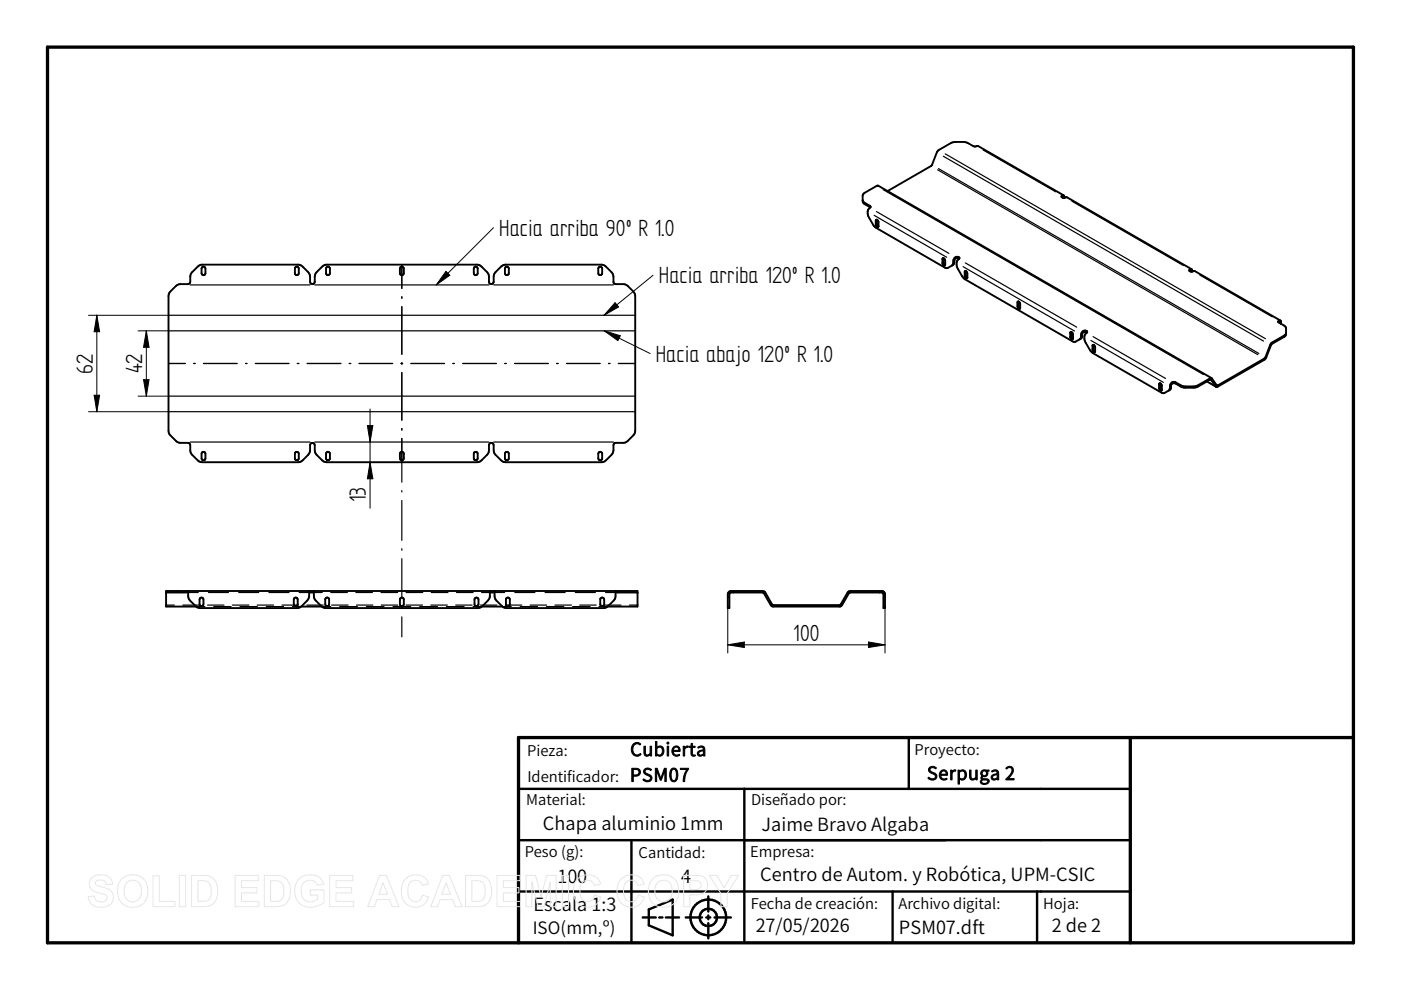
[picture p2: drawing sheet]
<svg xmlns="http://www.w3.org/2000/svg" width="297mm" height="210mm" viewBox="0 0 297 210" stroke-linecap="round" stroke-linejoin="round" font-family="sans-serif">
<path d="M10.1 10h276.9v189.9h-276.9zM239.6 156.4v43.5M287 156.4h-177.1v43.5" fill="none" stroke="#000" stroke-width=".7"/>
<g fill="none" stroke="#000" stroke-width=".51">
<path d="M192.7 156.4v10.9M109.9 167.3h129.7M109.9 178.1h129.7M133.9 178.1v21.8M157.8 167.3v32.6M109.9 189h129.7M136.3 194.5h2.7M137.6 192.8l5-2.1v7.6l-5-2.1zM139.8 194.5h.7M141.2 194.5h2.8M145.4 194.5h3.4M149.7 194.5h.9"/>
<path d="M150.2 190.1v3.2M150.2 194.1v.8M150.2 195.7v3.3M151.5 194.5h3.5M189.2 189v10.9M219.9 189v10.9"/>
<circle cx="150.2" cy="194.5" r="3.8"/>
<circle cx="150.2" cy="194.5" r="1.84"/>
</g>
<g fill="none" stroke="#000" stroke-width=".4">
<path d="M42.9 56.6a.41 .41 0 0 1 .4 0 .41 .41 0 0 1 .3 .3l-.1 1.2-.5 .2-.3-.4v-1zM62.7 56.6a.41 .41 0 0 1 .4 0 .41 .41 0 0 1 .2 .3v1.2l-.5 .2-.3-.4v-1zM69.3 56.6a.42 .42 0 0 1 .4 0 .42 .42 0 0 1 .3 .3l-.1 1.2-.5 .2-.3-.4v-1zM84.9 56.6a.41 .41 0 0 1 .5 0 .41 .41 0 0 1 .2 .3v1.2l-.5 .2-.3-.4v-1zM100.6 56.6a.41 .41 0 0 1 .4 0 .41 .41 0 0 1 .3 .3l-.1 1.2-.4 .2-.3-.4v-1zM107.2 56.6a.42 .42 0 0 1 .4 0 .42 .42 0 0 1 .3 .3l-.1 1.2-.4 .2-.3-.4v-1zM127 56.6a.42 .42 0 0 1 .4 0 .42 .42 0 0 1 .3 .3l-.1 1.2-.4 .2-.4-.4v-1zM182.9 42.4l.2 .4 1.5 1.1a1.59 1.59 0 0 0-.3 2.2l1 1.8 .5 .4 14.5 8.4 .5 .2 1-.6M184.5 44l-1.5-1.1v-1.6l.3-.4 2.6-1.5h.3l70.7 40.8M185.7 46.7h.3l.2 .2v1.2h-.3l-.2-.3zM185.9 46.6v.9l.4 .5M188.2 40.5l9.2-5.3 1.2-2.9 .4-.5 2.9-1.6 2.4-.1a3.3 3.3 0 0 1 2.1 .9h1l18.1 10.4"/>
<path d="M199.9 54.7l.4 .2 .1 .4-.1 1-.5-.4zM200 54.8l.1 1 .3 .4M203.4 54.9a.63 .63 0 0 0-.8-.1 .63 .63 0 0 0-.2 .7 .71 .71 0 0 1-.6 .8M203.4 54.8a.58 .58 0 0 0-.6-.4 .58 .58 0 0 0-.6 .5l-.1 1-.3 .4M203.4 54.8a1.51 1.51 0 0 0-.3 2.2l1 1.8 .5 .4 22.8 13.2 .5 .1 1-.6M204.6 57.5h.3l.2 .3-.1 1.2-.3-.1-.1-.2zM204.8 57.5v1l.3 .4M225.1 41.8l.2-.1 .1 .3M225.5 41.4l.2 .6M225.5 41.4l-.4 .2v.2l.4 .2 .7-.2 26.4 15.3M252.2 57.4l.2-.1 .1 .3M252.6 57.1l.2 .5"/>
<path d="M252.6 57.1l-.4 .1v.2l.4 .2 .7-.1 18.2 10.5M37.3 60.6l.6-.3 2.1-.1 .3-.4a2.2 2.2 0 0 1 .4-2.1l1.5-1.4 .7-.2h20.3l.7 .2 1.5 1.4a2.51 2.51 0 0 1 .4 2.2l.4 .3 .4-.1 .1-.3a2.2 2.2 0 0 1 .4-2.1l1.5-1.4 .7-.2 32.2 .1a5.3 5.3 0 0 1 2 1.8l.2 1.8a.5 .5 0 0 0 .5 .4 .5 .5 0 0 0 .5-.4 2.2 2.2 0 0 1 .3-2.1l1.5-1.4 .7-.2 20.7 .1a5.3 5.3 0 0 1 2 1.8l.3 2.1 .4 .1 1.9 .1 .3 .1 1.5 1.4 .4 1-.1 28.9-.3 .6-1.5 1.4-.7 .2h-1.7l-.3 .5a3.1 3.1 0 0 1-1.9 3.4l-.7 .2h-20.3l-.7-.2-1.5-1.4a2.51 2.51 0 0 1-.4-2.2l-.3-.3h-.3l-.3 .5a2.2 2.2 0 0 1-.4 2l-1.5 1.4-.6 .2h-31.9l-.7-.2-1.5-1.4a2.51 2.51 0 0 1-.4-2.2l-.3-.3h-.4l-.3 .5a3.2 3.2 0 0 1-1.8 3.4l-.7 .2h-20.3l-.7-.2-1.5-1.4a2.51 2.51 0 0 1-.4-2.2l-.3-.3h-1.8l-.6-.2-1.7-1.7-.2-.6v-28.6l.2-.7zM215.7 64l.2-.1 .4 .4-.1 1.2-.5-.4zM216 63.9l-.1 .9 .4 .5M227 70.4l.4 .2 .1 .3-.1 1-.5-.3zM227.1 70.4l.1 1 .3 .4M230.5 70.5a.63 .63 0 0 0-.8-.1 .63 .63 0 0 0-.3 .8 .71 .71 0 0 1-.5 .7M230.5 70.5a.58 .58 0 0 0-.6-.5 .58 .58 0 0 0-.6 .5l-.1 1.1-.3 .3M230.5 70.5a1.51 1.51 0 0 0-.3 2.2l1 1.7 .5 .5 14.5 8.3 .5 .2 1.1-.6M231.6 73.2h.4l.2 .3-.1 1.2-.3-.1-.2-.3zM231.9 73.1v1l.3 .4M271.1 68.3l.2-.1 .1 .3"/>
<path d="M271.5 68l.1 .7M271.5 68h-.4l-.1 .3 1.6 1.1v1.7l-.3 .3-2.7 1.6-1.1 2.8-.4 .5-10.1 5.7h-.2l-1.1-1.5-3 1.6-2.4 .1a3.3 3.3 0 0 1-2.1-.9 .63 .63 0 0 0-.7 0 .63 .63 0 0 0-.2 .8 .72 .72 0 0 1-.5 .7M272.7 70.6l-.4 .5-2.8 1.6-1.4 3.3-9.9 5.7h-.2l-1-1.4-.3-.1-3 1.6-2.4 .1a3.3 3.3 0 0 1-2.1-.9 .89 .89 0 0 0-1 .2 .89 .89 0 0 0-.2 1l-.2 .6M42.9 95.9l.3-.1 .3 .2 .1 1.2a.41 .41 0 0 1-.5 .4 .41 .41 0 0 1-.4-.4v-1zM62.7 95.9l.3-.1 .3 .2v1.2a.41 .41 0 0 1-.4 .4 .41 .41 0 0 1-.4-.4v-1zM69.3 95.9l.3-.1 .3 .2 .1 1.2a.41 .41 0 0 1-.5 .4 .41 .41 0 0 1-.4-.4v-1zM84.9 95.9l.4-.1 .3 .2v1.2a.41 .41 0 0 1-.4 .4 .41 .41 0 0 1-.4-.4v-1zM100.6 95.9l.4-.1 .2 .2 .1 1.2a.41 .41 0 0 1-.4 .4 .41 .41 0 0 1-.4-.4v-1zM107.2 95.9l.3-.1 .3 .2 .1 1.2a.41 .41 0 0 1-.4 .4 .41 .41 0 0 1-.4-.4v-1zM127 95.9l.3-.1 .3 .2 .1 1.2a.41 .41 0 0 1-.4 .4 .41 .41 0 0 1-.5-.4v-1zM245.9 81.3l.4 .3-.1 1.2-.2-.1-.3-.4zM246 81.3v1l.3 .4"/>
<path d="M255.9 80.9l1.9 1.1M35.2 125.6h4.7M39.9 125.3v.7a1.57 1.57 0 0 0 .4 1.3l1.5 1.5 .6 .1h20.9a4.5 4.5 0 0 0 2.1-1.9l.1-.6v-1.1M41.6 128.6h-6.4v-3.3h100v3.3h-6.4M42.5 126.8l.3-.1 .3 .2v1.2a.41 .41 0 0 1-.4 .4 .41 .41 0 0 1-.4-.4v-1zM62.4 126.8l.4-.1 .3 .2v1.2a.41 .41 0 0 1-.4 .4 .41 .41 0 0 1-.4-.4v-1zM63.9 128.6h4.3M65.5 125.6h1M66.5 125.3v.7a1.57 1.57 0 0 0 .4 1.3l1.5 1.5 .7 .1h32.5a4.5 4.5 0 0 0 2.1-1.9l.2-.6v-1.1M69.1 126.8l.4-.1 .2 .2 .1 1.2a.41 .41 0 0 1-.4 .4 .41 .41 0 0 1-.4-.4v-1zM84.9 126.8l.4-.1 .3 .2v1.2a.41 .41 0 0 1-.4 .4 .41 .41 0 0 1-.4-.4v-1zM100.8 126.8l.3-.1 .3 .2v1.2a.42 .42 0 0 1-.4 .4 .42 .42 0 0 1-.4-.4v-1z"/>
<path d="M102.2 128.6h4.3M103.9 125.6h1M104.9 125.3v.7a1.57 1.57 0 0 0 .3 1.3l1.5 1.5 .7 .1h20.5l.7-.1 1.5-1.5a2.18 2.18 0 0 0 .4-2M107.4 126.8l.4-.1 .3 .2v1.2a.41 .41 0 0 1-.4 .4 .41 .41 0 0 1-.4-.4v-1zM127.4 126.8l.4-.1 .3 .2v1.2a.41 .41 0 0 1-.4 .4 .41 .41 0 0 1-.4-.4v-1.2zM130.5 125.6h4.7M154.5 125.5l.5-.2h6.9l.4 .3 1.4 2.5 .3 .2h14l.3-.2 1.4-2.5 .3-.3h6.5a.86 .86 0 0 1 .9 .2 .86 .86 0 0 1 .2 .9v2.5h-.3v-2.9l-.3-.4h-6.7l-.3 .2-1.5 2.5-.5 .3h-14.3l-.3-.3-1.4-2.5-.3-.2-6.9 .1-.2 .3v2.9h-.3v-1.6a2.21 2.21 0 0 1 .2-1.8zM155.5 125.3v.3M186.5 125.3v.3"/>
</g>
<g fill="none" stroke="#000" stroke-width=".25">
<path d="M198.8 36l67.9 39.2M199 35.8l67.9 39.2M200 33.1l67.9 39.2M200.4 32.6l67.9 39.2M208.4 31.8l15.4 8.9M85.2 56.1v5.1M183.3 43.1v.1M184.4 43.7v.1M185.3 45.7l15.4 8.8M185.8 44.9l15.4 8.8M185.9 47.5l-.1 .1M185.9 46.7h-.1"/>
<path d="M187.3 40.2l67.9 39.2M200 55.6l-.1 .1M200 54.8l-.1 .1M202.3 55.6h-.1M202.6 54.6v.1M204.2 56.5l23.6 13.7M204.7 55.7l23.6 13.7M204.7 58.4h-.1M204.7 57.6h-.1M225.2 41.6v.1M225.3 41.8h.1M227.3 42.7l23.6 13.6"/>
<path d="M252.3 57.2v.1M252.3 57.4l.2 .1M254.4 58.3l15.3 8.9M35.7 66.8h99M35.7 70.1h99M35.7 77.1h3.6M40.3 60.4h25.4M41 77.1h.4M43.1 77.1h7.2M52 77.1h.4M54.1 77.1h7.2M63 77.1h.4"/>
<path d="M65.1 77.1h7.2M66.7 60.4h37M74 77.1h.4M76.1 77.1h7.1M85 77.1h.4M85.2 62.9v.3M85.2 65v10.1M85.2 76.9v.3M85.2 79v10.1M87.1 77.1h7.2M96 77.1h.3M98.1 77.1h7.1"/>
<path d="M104.7 60.4h25.4M107 77.1h.3M109.1 77.1h7.1M118 77.1h.3M120.1 77.1h7.1M129 77.1h.3M131.1 77.1h3.6M215.9 64.8l-.1 .1M215.9 64l-.1 .1M227.1 71.3l-.1 .1M227.1 70.5h-.1M229.4 71.2l-.1 .1"/>
<path d="M229.7 70.2v.2M231.3 72.2l15.4 8.9M231.8 71.4l15.3 8.8M231.8 74l-.1 .1M231.8 73.2l-.1 .1M271.1 68.1v.1M271.2 68.3h.1M271.6 68.6h-.1M272.3 71.2v.1M35.7 84h99M35.7 87.3h99M40.3 93.7h25.4"/>
<path d="M66.7 93.7h37M85.2 90.8v.4M85.2 93v9.2M104.7 93.7h25.4M245.9 82.2h-.1M245.9 81.4h-.1M248.2 82.1l-.1 .1M248.5 81.1v.1M249.2 81.1v.2M250.4 81.8v.1M251.3 82v.1M253 82v.1"/>
<path d="M254 81.8v.1M256.4 81.1l.9 .6M256.7 80.5h.1M257.9 81.6l.2 .1M85.2 104v.3M85.2 106.1v8.5M85.2 116.3v.4M85.2 118.4v8.5M35.2 128.3h1.8M38.8 128.3h3.4M39.9 125.6h2.1M41.6 128.6h1.8"/>
<path d="M44 128.3h3.5M44.2 125.6h4.2M45.3 128.6h3.7M49.3 128.3h3.5M50.6 125.6h4.3M50.9 128.6h3.7M54.5 128.3h3.5M56.4 128.6h3.7M57 125.6h4.3M59.8 128.3h3.5M62 128.6h1.9M63.4 125.6h2.1"/>
<path d="M65.1 128.3h3.4M66.5 125.6h1.8M68.2 128.6h1.9M70.1 125.6h3.6M70.3 128.3h3.5M72 128.6h3.8M75.5 125.6h3.5M75.6 128.3h3.5M77.7 128.6h3.7M80.8 125.6h3.5M80.8 128.3h3.5M83.3 128.6h3.8"/>
<path d="M85.2 128.7v.3M85.2 130.8v4.2M86.1 128.3h3.5M86.1 125.6h3.5M89 128.6h3.7M91.4 128.3h3.4M91.4 125.6h3.6M94.7 128.6h3.7M96.6 128.3h3.5M96.8 125.6h3.5M100.3 128.6h1.9M101.9 128.3h3.5"/>
<path d="M102.1 125.6h1.8M104.9 125.6h2.1M106.5 128.6h1.9M107.1 128.3h3.5M109.2 125.6h4.2M110.3 128.6h3.7M112.4 128.3h3.5M115.6 125.6h4.2M115.8 128.6h3.7M117.7 128.3h3.5M121.4 128.6h3.7M122 125.6h4.2"/>
<path d="M122.9 128.3h3.5M127 128.6h1.8M128.2 128.3h3.5M128.4 125.6h2.1M133.5 128.3h1.7M154.3 126.7h.1M154.3 128.5h.1M154.5 128.5h.1M154.6 126.7h.1M187.3 126.7h.1M187.3 128.5h.1M187.5 128.5h.1"/>
<path d="M187.6 126.7h.1"/>
</g>
<g fill="none" stroke="#000" stroke-width=".21">
<path d="M94.5 57.5l.9 .9-2.9 2zM104.6 48.3l-12.1 12.1M138.5 58.4l-10.4 8.4M18.8 66.8h16.9M20.5 66.8l.6 3.5h-1.1zM20.5 66.8v20.5M29.3 70.1h6.4M31 70.1v13.9M31 70.1l.6 3.5h-1.2zM128.1 70.1l9.7 4.9M128.1 70.1l3.4 1.1-.5 1zM130.4 64.2l.7 .9-3 1.7z"/>
<path d="M18.8 87.3h16.9M20 83.8h1.1l-.6 3.5zM29.3 84h6.4M30.4 80.5h1.2l-.6 3.5zM77.9 90.2h1.2l-.6 3.5zM78.5 86.7v21.1M78.5 98l.6 3.5h-1.2zM154.3 128.5v10M154.3 136.7h33.3M154.3 136.7l3.5-.6v1.2zM184.1 136.1l3.5 .6-3.5 .6zM187.6 128.5v10"/>
</g>
<path d="M94.5 57.5l.9 .9-2.9 2zM20.5 66.8l.6 3.5h-1.1zM31 70.1l.6 3.5h-1.2zM130.4 64.2l.7 .9-3 1.7zM128.1 70.1l3.4 1.1-.5 1zM20 83.8h1.1l-.6 3.5zM30.4 80.5h1.2l-.6 3.5zM77.9 90.2h1.2l-.6 3.5zM78.5 98l.6 3.5h-1.2zM154.3 136.7l3.5-.6v1.2zM184.1 136.1l3.5 .6-3.5 .6z" fill="#000"/>
<g fill="none" stroke="#e6e6e6" stroke-width=".21">
<path d="M19.4 186.2a3.1 3.1 0 0 1 4.1 .1l.4 1.2h-1.4a1.31 1.31 0 0 0-1-.9 1.31 1.31 0 0 0-1.3 .5l.2 .5 .8 .4a3.9 3.9 0 0 1 2.6 1.2 2.16 2.16 0 0 1-.2 2.4 2.16 2.16 0 0 1-2.2 .8 2.38 2.38 0 0 1-2.7-2.3l1.3-.1a1.43 1.43 0 0 0 1.2 1.2 1.43 1.43 0 0 0 1.5-.9 1.15 1.15 0 0 0-1.3-.9 2.45 2.45 0 0 1-2.5-2.1l.2-.7zM25.8 186.3a3.3 3.3 0 0 1 4.2-.3 3.3 3.3 0 0 1 1.3 3.9 3.2 3.2 0 0 1-3.9 2.4 3.2 3.2 0 0 1-2.5-3.8l.3-1.3zM26.8 187.2a1.86 1.86 0 0 1 2.2-.4 1.86 1.86 0 0 1 1 2.1 1.89 1.89 0 0 1-1.8 2.3 1.89 1.89 0 0 1-1.9-2.3l.1-.8zM32.4 185.7h1.4v5.4h3.3v1.1h-4.7zM38 185.6h1.3v6.6h-1.3zM40.6 185.6h2.4a2.83 2.83 0 0 1 3.2 3.4 2.82 2.82 0 0 1-3.1 3.2h-2.5zM41.9 186.7a2.78 2.78 0 0 1 2.5 .6 3.4 3.4 0 0 1-.3 3.6l-.6 .2h-1.6zM49.9 185.6h4.9v1.1h-3.6v1.5h3.3v1.1h-3.3v1.8h3.7v1.1h-5zM56 185.6h2.5a2.83 2.83 0 0 1 3.1 3.4 2.82 2.82 0 0 1-3.1 3.2h-2.5zM57.4 186.7a2.78 2.78 0 0 1 2.4 .6 3.4 3.4 0 0 1-.3 3.6l-.5 .2h-1.6zM63.3 186.5a3.4 3.4 0 0 1 5 .1l.3 .8-1.3 .3a1.81 1.81 0 0 0-2.3-1 1.81 1.81 0 0 0-1.1 2.1 2.06 2.06 0 0 0 1 2.2 2.06 2.06 0 0 0 2.4-.4v-.8h-1.5v-1.1h2.9v2.6a3.9 3.9 0 0 1-5.6-.3 4.1 4.1 0 0 1 .2-4.5zM69.9 185.6h4.9v1.1h-3.6v1.5h3.3v1.1h-3.3v1.8h3.7v1.1h-5z"/>
<path d="M80.5 185.6h1.4l2.7 6.6h-1.4l-.6-1.5h-2.7l-.5 1.5h-1.4zM81.2 187.2l.9 2.4h-1.8zM85.9 186.4a2.89 2.89 0 0 1 4.9 1l-1.3 .3a1.56 1.56 0 0 0-1.8-1 1.56 1.56 0 0 0-1.2 1.7 2.25 2.25 0 0 0 1.2 2.8 1.54 1.54 0 0 0 1.9-1.4l1.3 .4a2.96 2.96 0 0 1-3.5 2.1 2.96 2.96 0 0 1-2.3-3.3l.2-1.5zM93.9 185.6h1.4l2.7 6.6h-1.5l-.5-1.5h-2.7l-.6 1.5h-1.4zM94.6 187.2l.9 2.4h-1.8zM98.7 185.6h2.4a2.83 2.83 0 0 1 3.1 3.4 2.82 2.82 0 0 1-3 3.2h-2.5zM100 186.7a2.78 2.78 0 0 1 2.5 .6 3.4 3.4 0 0 1-.3 3.6l-.6 .2h-1.6zM105.4 185.6h4.9v1.1h-3.6v1.5h3.3v1.1h-3.3v1.8h3.7v1.1h-5zM111.5 185.6h2.1l1.1 4.5 1.2-4.5h2v6.6h-1.2v-5.2l-1.3 5.2h-1.3l-1.3-5.2v5.2h-1.3zM119.2 185.6h1.3v6.6h-1.3zM122.4 186.4a2.89 2.89 0 0 1 4.9 1l-1.3 .3a1.56 1.56 0 0 0-1.8-1 1.56 1.56 0 0 0-1.2 1.7 2.25 2.25 0 0 0 1.2 2.8 1.54 1.54 0 0 0 1.9-1.4l1.3 .4a2.96 2.96 0 0 1-3.5 2.1 2.96 2.96 0 0 1-2.3-3.3l.2-1.5zM131.7 186.4a2.89 2.89 0 0 1 4.9 1l-1.3 .3a1.56 1.56 0 0 0-1.9-1 1.56 1.56 0 0 0-1.2 1.7 2.25 2.25 0 0 0 1.3 2.8 1.54 1.54 0 0 0 1.8-1.4l1.3 .4a2.96 2.96 0 0 1-3.5 2.1 2.96 2.96 0 0 1-2.3-3.3l.2-1.5z"/>
<path d="M138.4 186.3a3.3 3.3 0 0 1 4.1-.3 3.3 3.3 0 0 1 1.3 3.9 3.2 3.2 0 0 1-3.9 2.4 3.2 3.2 0 0 1-2.4-3.8l.3-1.3zM139.4 187.2a1.86 1.86 0 0 1 2.2-.4 1.86 1.86 0 0 1 .9 2.1 1.89 1.89 0 0 1-1.8 2.3 1.89 1.89 0 0 1-1.8-2.3v-.8zM144.9 185.6h2.2a2.43 2.43 0 0 1 2.7 1 2.11 2.11 0 0 1-.1 2.3 2.11 2.11 0 0 1-2.1 .8h-1.3v2.5h-1.4zM146.3 186.7h.6a1.26 1.26 0 0 1 1.8 1 1.2 1.2 0 0 1-1.7 .9h-.7zM150.4 185.6h1.6l1.5 2.6 1.5-2.6h1.6l-2.4 3.8v2.8h-1.4v-2.8z"/>
</g>
<g font-size="5.6">
<text x="105.9" y="50">Hacia arriba 90º R 1.0</text>
<text x="139.7" y="60.1">Hacia arriba 120º R 1.0</text>
<text x="139" y="76.7">Hacia abajo 120º R 1.0</text>
<text x="19.7" y="79.2" transform="rotate(-90 19.7 79.2)">62</text>
<text x="30.2" y="79.2" transform="rotate(-90 30.2 79.2)">42</text>
<text x="77.6" y="106.5" transform="rotate(-90 77.6 106.5)">13</text>
<text x="168.2" y="135.8">100</text>
</g>
<g font-size="3.9">
<text x="133.6" y="160.3">Cubierta</text>
<text x="133.6" y="165.7">PSM07</text>
<text x="196.5" y="165.4">Serpuga 2</text>
<text x="115.1" y="176">Chapa aluminio 1mm</text>
<text x="161.4" y="176.1">Jaime Bravo Algaba</text>
<text x="118.2" y="187.2">100</text>
<text x="144.4" y="187.2">4</text>
<text x="161.2" y="186.8">Centro de Autom. y Robótica, UPM-CSIC</text>
<text x="113.1" y="193.3">Escala 1:3</text>
<text x="160.2" y="197.7">27/05/2026</text>
<text x="190.6" y="198">PSM07.dft</text>
<text x="223" y="197.6">2 de 2</text>
</g>
<text font-size="3.6" x="112.9" y="197.9">ISO(mm,º)</text>
<g font-size="3.1">
<text x="111.8" y="160.2">Pieza:</text>
<text x="193.9" y="160.1">Proyecto:</text>
<text x="111.8" y="165.7">Identificador:</text>
<text x="111.6" y="170.8">Material:</text>
<text x="159.3" y="170.8">Diseñado por:</text>
<text x="111.2" y="181.7">Peso (g):</text>
<text x="135.4" y="182">Cantidad:</text>
<text x="159" y="181.8">Empresa:</text>
<text x="159.2" y="192.7">Fecha de creación:</text>
<text x="190.5" y="192.7">Archivo digital:</text>
<text x="221.2" y="192.7">Hoja:</text>
</g>
</svg>
